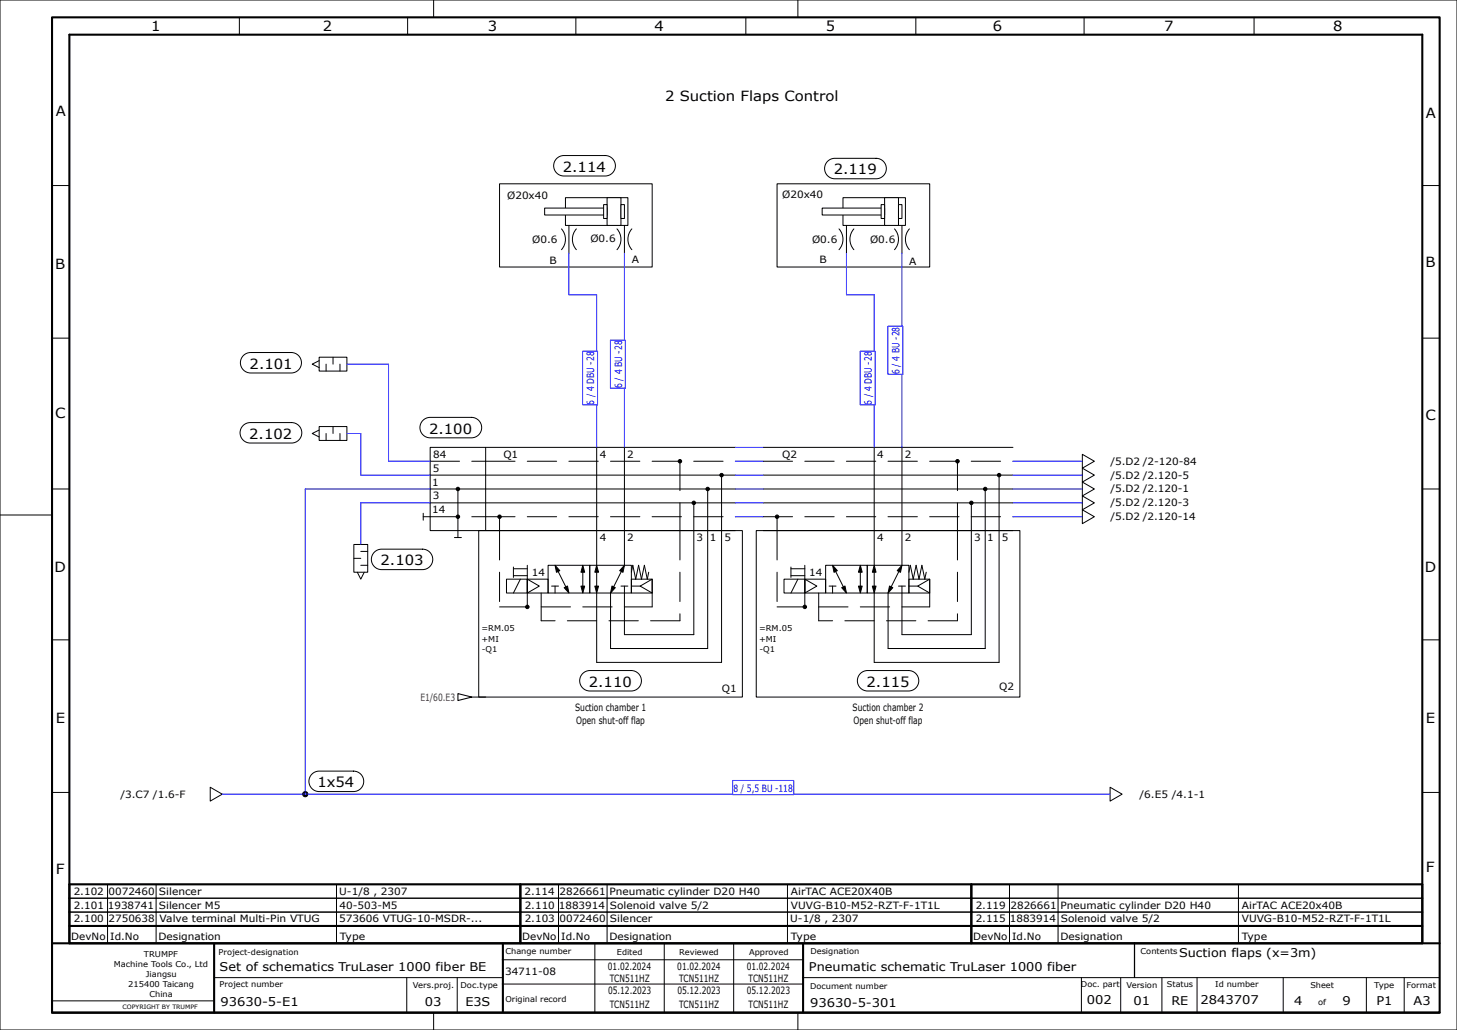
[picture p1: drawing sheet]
<svg xmlns="http://www.w3.org/2000/svg" width="420mm" height="297mm" viewBox="0 0 420 297" stroke-linecap="round" stroke-linejoin="round" font-family="sans-serif">
<path d="M15 5h400v287h-400zM15 272h400M20 272v-262h390v262M61.7 272.2v19.8M145 272v19.8M231.5 272.2v19.7M15 292h400" fill="none" stroke="#000" stroke-width=".6"/>
<g fill="none" stroke="#000" stroke-width=".29">
<path d="M0 0h420v297h-420zM69 5v5M117.5 5v5M125 0v5M166 5v5M215 5v5M230 0v5M264 5v5M312.5 5v5M361.5 5v5M15 53.5h5M144 53h44v24h-44z"/>
<path d="M163 57h18v8h-18zM224 53h44v24h-44zM410 53.5h5M15 97.5h5M410 97.5h5M92 103h8v4h-8zM92 104l-2 1 2 1M94 105v2M96 103v2M98 105v2M92 123h8v4h-8zM92 124l-2 1 2 1"/>
<path d="M94 125v2M96 123v2M98 125v2M124 129h16v24h-16zM124 137h88M140 129h72M172 129v24M180 129v24M208 137v16M220 129h72M220 137h72M252 129v24"/>
<path d="M260 129v24M288 137v16M312 131l3.5 2-3.5 2zM312 139l3.5 2-3.5 2zM312 135l3.5 2-3.5 2zM0 148.5h15M15 141h5M102 157h4v8h-4zM104 159h2M122 149h2M122 148v2M124 141h88"/>
<path d="M124 145h88M131 155h2M132 141v14M140 153h72M200 145v8M204 141v12M220 141h72M220 145h72M220 153h72M280 145v8M284 141v12M312 143l3.5 2-3.5 2z"/>
<path d="M312 147l3.5 2-3.5 2zM410 141h5M102 161h2M103 165l1 2 1-2M104 163h2M15 184.5h5M410 184.5h5M15 228.5h5M60.6 227l3.5 2-3.5 2zM320 227l3.5 2-3.5 2zM410 228.5h5M144.8 276.8h86.7"/>
<path d="M171.5 272v20M191.5 272v20M211.5 272v20M327 271.8v10M327.1 271.8v10M14.9 288.6h46.6M61.7 281.9h83.1M117.3 281.9v10M125 292v5M131.8 281.9v10.1M144.8 283.8h86.7M230 292v5"/>
<path d="M231.3 281.9h183.6M311.7 281.9v10M323.1 282v10M334.9 282v10M345.1 281.9v10.1M369.9 281.9v9.8M393.9 281.9v10M404.8 281.9v10"/>
</g>
<path d="M124 133h16M140 133h72M196 133v20M220 133h72M276 133v20M124 149h16M140 149h72M144 149v4M220 149h72M224 149v4" fill="none" stroke="#000" stroke-width=".29" stroke-dasharray="8.5 3.5"/>
<g fill="#000" stroke="#000" stroke-width=".29">
<circle cx="196" cy="133" r=".5"/>
<circle cx="208" cy="137" r=".5"/>
<circle cx="276" cy="133" r=".5"/>
<circle cx="288" cy="137" r=".5"/>
<circle cx="132" cy="141" r=".5"/>
<circle cx="132" cy="149" r=".5"/>
<circle cx="144" cy="149" r=".5"/>
<circle cx="200" cy="145" r=".5"/>
<circle cx="204" cy="141" r=".5"/>
<circle cx="224" cy="149" r=".5"/>
<circle cx="280" cy="145" r=".5"/>
<circle cx="284" cy="141" r=".5"/>
<circle cx="88" cy="229" r=".75"/>
</g>
<g fill="none" stroke="#00f" stroke-width=".29">
<path d="M100 105h12v28h12M100 125h4v12h20M212 133h8M212 137h8M212 129h8M292 133h20M292 137h20M124 141h-36v88M124 145h-20v12M212 141h8M212 145h8M212 149h8"/>
<path d="M292 141h20M292 145h20M292 149h20M64 229h256"/>
</g>
<g fill="#fff" stroke="#000" stroke-width=".29">
<path d="M175 57h4v8h-4z" fill-rule="evenodd"/>
<path d="M179 59h1v4h-1z" fill-rule="evenodd"/>
<path d="M157 60h18v2h-18z" fill-rule="evenodd"/>
<path d="M174 59h1v4h-1z" fill-rule="evenodd"/>
</g>
<path d="M243 57h18v8h-18zM161.9 66a4.5 4.5 0 0 1 0 6M164 65v8M166.1 66a4.5 4.5 0 0 0 0 6M177.9 66a4.5 4.5 0 0 1 0 6M180 65v8M182.1 66a4.5 4.5 0 0 0 0 6" fill="none" stroke="#000" stroke-width=".29"/>
<g fill="#fff" stroke="#000" stroke-width=".29">
<path d="M255 57h4v8h-4z" fill-rule="evenodd"/>
<path d="M259 59h1v4h-1z" fill-rule="evenodd"/>
<path d="M237 60h18v2h-18z" fill-rule="evenodd"/>
<path d="M254 59h1v4h-1z" fill-rule="evenodd"/>
</g>
<g fill="none" stroke="#000" stroke-width=".29">
<path d="M241.9 66a4.5 4.5 0 0 1 0 6M244 65v8M246.1 66a4.5 4.5 0 0 0 0 6M257.9 66a4.5 4.5 0 0 1 0 6M260 65v8M262.1 66a4.5 4.5 0 0 0 0 6M138 153h76v48h-76zM172 153v10M180 153v10M200 153v30h-20v-14M204 153v34h-28v-16M208 153v38h-36v-20"/>
<path d="M218 153h76v48h-76zM252 153v10M260 153v10M280 153v30h-20v-14M284 153v34h-28v-16M288 153v38h-36v-20M146 167h6v4h-6zM148 163.5v3M148 164h4M148 166h4M150 167l-2 4M152 167l3.5 2-3.5 2z"/>
<path d="M152 167h6v4h-6zM152 163v4M158 163h12v8h-12zM159 169h2M160 169v2M160.9 164.8l2.2 4.4M168 164v6M170 163h12v8h-12zM172 164v6M179 169h2M179.1 164.8l-2.2 4.4M182 167h6v4h-6z"/>
<path d="M182 169h2.5M182 165l.4-2 .9 4 .8-4 .8 4 .8-4 .9 4 .4-2M184.5 169l3.5-2v4zM226 167h6v4h-6zM228 164h4M228 166h4M228 163.5v3M230 167l-2 4M232 167l3.5 2-3.5 2zM232 167h6v4h-6zM232 163v4M238 163h12v8h-12z"/>
<path d="M239 169h2M240 169v2M240.9 164.8l2.2 4.4M248 164v6M250 163h12v8h-12zM252 164v6M259 169h2M259.1 164.8l-2.2 4.4M262 167h6v4h-6zM262 169h2.5M262 165l.4-2 .8 4 .9-4 .8 4 .8-4 .9 4 .4-2M264.5 169l3.5-2v4z"/>
<path d="M136 201h4M20 259h390M20 255h390M31 255v17M45 255v12M97 255v17M161 255v17M175 255v12M227 255v17M291 255v17M305 255v12M357 255v17"/>
<path d="M20 267h390M20 263h390M45 267.2v4.8M175 267.2v4.8M305 267.2v4.8"/>
</g>
<path d="M150 255v12M280 255v12M20 267h130v5h-130zM20 267v-12h390v12M150 267h130v5h-130zM280 267h130v5h-130z" fill="none" stroke="#000" stroke-width=".6"/>
<g fill="none" stroke="#000" stroke-width=".29" stroke-dasharray="8.5 3.5">
<path d="M144 153v22M196 153v26M224 153v22M276 153v26M144 175h44M152 175v-4M156 179v-8M188 175v-4M196 179h-40M224 175h44M232 175v-4M236 179v-8"/>
<path d="M268 175v-4M276 179h-40"/>
</g>
<g fill="#000" stroke="#000" stroke-width=".29">
<path d="M160 163l1.4 1.5-1 .5z" fill-rule="evenodd"/>
<path d="M162.6 169.5l1-.5 .4 2z" fill-rule="evenodd"/>
<path d="M168 163l.5 2h-1z" fill-rule="evenodd"/>
<path d="M167.5 169h1l-.5 2z" fill-rule="evenodd"/>
<path d="M172 163l.5 2h-1z" fill-rule="evenodd"/>
<path d="M171.5 169h1l-.5 2z" fill-rule="evenodd"/>
<path d="M176.4 169l1 .5-1.4 1.5z" fill-rule="evenodd"/>
<path d="M180 163l-.4 2-1-.5z" fill-rule="evenodd"/>
<path d="M240 163l1.4 1.5-1 .5z" fill-rule="evenodd"/>
<path d="M242.6 169.5l1-.5 .4 2z" fill-rule="evenodd"/>
<path d="M248 163l.5 2h-1z" fill-rule="evenodd"/>
<path d="M247.5 169h1l-.5 2z" fill-rule="evenodd"/>
<path d="M252 163l.5 2h-1z" fill-rule="evenodd"/>
<path d="M251.5 169h1l-.5 2z" fill-rule="evenodd"/>
<path d="M256.4 169l1 .5-1.4 1.5z" fill-rule="evenodd"/>
<path d="M260 163l-.4 2-1-.5z" fill-rule="evenodd"/>
<circle cx="152" cy="175" r=".5"/>
<circle cx="232" cy="175" r=".5"/>
</g>
<path d="M132 200l4 1-4 1z" fill="none" stroke="#000" stroke-width=".3"/>
<path d="M164 73v12h8v44M180 73v56M244 73v12h8v44M260 73v56" fill="none" stroke="#00f" stroke-width=".29"/>
<g fill="#fff" stroke="#000" stroke-width=".29">
<path d="M122.2 121l1.1-.6h.7h11.9a2.95 2.95 0 0 1 3 2.9 2.95 2.95 0 0 1-3 3h-11.9a2.95 2.95 0 0 1-2.8-2 2.95 2.95 0 0 1 1-3.3z" fill-rule="evenodd"/>
<path d="M90.2 223l1.1-.6h.7h9.9a2.95 2.95 0 0 1 3 2.9 2.95 2.95 0 0 1-3 3h-9.9a2.95 2.95 0 0 1-2.8-2 2.95 2.95 0 0 1 1-3.3z" fill-rule="evenodd"/>
<path d="M108.2 159l1.1-.6 .7-.1h11.8a2.95 2.95 0 0 1 2.9 3 2.95 2.95 0 0 1-2.9 3h-11.8a2.95 2.95 0 0 1-2.8-2 2.95 2.95 0 0 1 1-3.3z" fill-rule="evenodd"/>
<path d="M69.9 102.8a2.94 2.94 0 0 1 2.3-1.1h11.8a2.95 2.95 0 0 1 2.9 2.9 2.95 2.95 0 0 1-2.9 2.9h-11.8a2.95 2.95 0 0 1-2.6-1.6 2.95 2.95 0 0 1 .3-3.1z" fill-rule="evenodd"/>
<path d="M69.8 123a2.94 2.94 0 0 1 2.4-1.1h11.9a2.95 2.95 0 0 1 2.9 2.9 2.95 2.95 0 0 1-2.9 3h-11.9a2.95 2.95 0 0 1-2.7-1.7 2.95 2.95 0 0 1 .3-3.1z" fill-rule="evenodd"/>
<path d="M160.2 46a2.94 2.94 0 0 1 2.4-1.1h11.9a2.95 2.95 0 0 1 2.9 2.9 2.95 2.95 0 0 1-2.9 3h-11.9a2.95 2.95 0 0 1-2.7-1.7 2.95 2.95 0 0 1 .3-3.1z" fill-rule="evenodd"/>
<path d="M238.3 46.8a2.94 2.94 0 0 1 2.3-1.1h12a2.95 2.95 0 0 1 2.9 2.9 2.95 2.95 0 0 1-2.9 3h-12a2.95 2.95 0 0 1-2.6-1.7 2.95 2.95 0 0 1 .3-3.1z" fill-rule="evenodd"/>
<path d="M168.2 194l1.2-.6h.6h12a2.95 2.95 0 0 1 2.9 2.9 2.95 2.95 0 0 1-2.9 2.9h-12a2.95 2.95 0 0 1-2.7-1.9 2.95 2.95 0 0 1 .9-3.3z" fill-rule="evenodd"/>
<path d="M248.3 194l1.1-.6h.7h11.8a2.95 2.95 0 0 1 3 2.9 2.95 2.95 0 0 1-3 2.9h-11.8a2.95 2.95 0 0 1-2.8-1.9 2.95 2.95 0 0 1 1-3.3z" fill-rule="evenodd"/>
</g>
<g fill="#fff" stroke="#00f" stroke-width=".29">
<path d="M211.2 225.1h17.6v4h-17.6z" fill-rule="evenodd"/>
<path d="M175.9 98.1h4.4v13.8h-4.4z" fill-rule="evenodd"/>
<path d="M167.9 101.3h4.4v15.4h-4.4z" fill-rule="evenodd"/>
<path d="M255.9 94.1h4.4v13.8h-4.4z" fill-rule="evenodd"/>
<path d="M247.9 101.3h4.4v15.4h-4.4z" fill-rule="evenodd"/>
</g>
<g font-size="4">
<text x="43.6" y="9">1</text>
<text x="93.1" y="9">2</text>
<text x="140.7" y="9">3</text>
<text x="188.7" y="9">4</text>
<text x="238.1" y="9">5</text>
<text x="286.2" y="9">6</text>
<text x="335.6" y="9">7</text>
<text x="384.3" y="9">8</text>
<text x="191.7" y="29">2 Suction Flaps Control</text>
<text x="16.1" y="33.5">A</text>
<text x="411" y="34">A</text>
<text x="162.2" y="49.5">2.114</text>
<text x="240.3" y="50.3">2.119</text>
<text x="15.9" y="77.5">B</text>
<text x="410.9" y="77">B</text>
<text x="72" y="106.3">2.101</text>
<text x="16" y="120.5">C</text>
<text x="123.7" y="125">2.100</text>
<text x="411" y="121">C</text>
<text x="71.8" y="126.5">2.102</text>
<text x="15.8" y="165">D</text>
<text x="109.7" y="163">2.103</text>
<text x="410.7" y="165">D</text>
<text x="169.7" y="198">2.110</text>
<text x="249.8" y="198">2.115</text>
<text x="16.1" y="208.5">E</text>
<text x="411" y="208.5">E</text>
<text x="91.5" y="227">1x54</text>
<text x="411" y="251.5">F</text>
<text x="16.1" y="252">F</text>
</g>
<g font-size="3.5">
<text x="339.9" y="275.9">Suction flaps (x=3m)</text>
<text x="63.3" y="280">Set of schematics TruLaser 1000 fiber BE</text>
<text x="233.2" y="280">Pneumatic schematic TruLaser 1000 fiber</text>
<text x="63.6" y="290">93630-5-E1</text>
<text x="122.4" y="290">03</text>
<text x="134.2" y="290">E3S</text>
<text x="233.5" y="290.2">93630-5-301</text>
<text x="313.3" y="289.6">002</text>
<text x="326.8" y="289.8">01</text>
<text x="337.7" y="289.7">RE</text>
<text x="346" y="289.6">2843707</text>
<text x="373" y="289.9">4</text>
<text x="387" y="289.9">9</text>
<text x="396.8" y="289.9">P1</text>
<text x="407.5" y="289.9">A3</text>
</g>
<g font-size="2.9">
<text x="146.2" y="57.3">Ø20x40</text>
<text x="225.5" y="57.1">Ø20x40</text>
<text x="153.4" y="70">Ø0.6</text>
<text x="170.2" y="69.7">Ø0.6</text>
<text x="234.1" y="70.2">Ø0.6</text>
<text x="250.8" y="70.2">Ø0.6</text>
<text x="158.4" y="76">B</text>
<text x="182.1" y="75.7">A</text>
<text x="236.2" y="75.9">B</text>
<text x="262.1" y="76.4">A</text>
<text x="124.9" y="132">84</text>
<text x="145.1" y="132">Q1</text>
<text x="172.9" y="132">4</text>
<text x="180.8" y="132">2</text>
<text x="252.9" y="132">4</text>
<text x="260.8" y="132">2</text>
<text x="124.8" y="136">5</text>
<text x="225.5" y="132.1">Q2</text>
<text x="320.1" y="134">/5.D2 /2-120-84</text>
<text x="320.1" y="138">/5.D2 /2.120-5</text>
<text x="124.6" y="140">1</text>
<text x="320.1" y="142">/5.D2 /2.120-1</text>
<text x="124.6" y="148">14</text>
<text x="124.8" y="144">3</text>
<text x="320.1" y="146">/5.D2 /2.120-3</text>
<text x="320.1" y="150">/5.D2 /2.120-14</text>
<text x="172.9" y="156">4</text>
<text x="180.8" y="156">2</text>
<text x="200.8" y="156">3</text>
<text x="204.6" y="156">1</text>
<text x="208.8" y="156">5</text>
<text x="252.9" y="156">4</text>
<text x="260.8" y="156">2</text>
<text x="280.8" y="156">3</text>
<text x="284.6" y="156">1</text>
<text x="288.8" y="156">5</text>
<text x="153.3" y="166">14</text>
<text x="233.3" y="166">14</text>
<text x="208.1" y="199.4">Q1</text>
<text x="288" y="198.9">Q2</text>
<text x="165.8" y="205">Suction chamber 1</text>
<text x="166.1" y="208.6">Open shut-off flap</text>
<text x="245.8" y="205">Suction chamber 2</text>
<text x="246.1" y="208.6">Open shut-off flap</text>
<text x="34.7" y="230">/3.C7 /1.6-F</text>
<text x="328.5" y="230">/6.E5 /4.1-1</text>
<text x="21.2" y="258">2.102</text>
<text x="21.3" y="262">2.101</text>
<text x="31.1" y="262">1938741</text>
<text x="31.3" y="258">0072460</text>
<text x="45.8" y="262">Silencer M5</text>
<text x="45.8" y="258">Silencer</text>
<text x="97.8" y="258">U-1/8 , 2307</text>
<text x="97.9" y="262">40-503-M5</text>
<text x="151.2" y="258">2.114</text>
<text x="151.2" y="262">2.110</text>
<text x="161.1" y="262">1883914</text>
<text x="161.3" y="258">2826661</text>
<text x="175.7" y="258">Pneumatic cylinder D20 H40</text>
<text x="175.8" y="262">Solenoid valve 5/2</text>
<text x="228" y="262">VUVG-B10-M52-RZT-F-1T1L</text>
<text x="228" y="258">AirTAC ACE20X40B</text>
<text x="281.2" y="262">2.119</text>
<text x="291.3" y="262">2826661</text>
<text x="305.7" y="262">Pneumatic cylinder D20 H40</text>
<text x="358" y="262">AirTAC ACE20x40B</text>
<text x="21.2" y="266">2.100</text>
<text x="31.3" y="266">2750638</text>
<text x="46" y="266">Valve terminal Multi-Pin VTUG</text>
<text x="97.8" y="266">573606 VTUG-10-MSDR-...</text>
<text x="151.2" y="266">2.103</text>
<text x="161.3" y="266">0072460</text>
<text x="175.8" y="266">Silencer</text>
<text x="227.8" y="266">U-1/8 , 2307</text>
<text x="281.2" y="266">2.115</text>
<text x="291.1" y="266">1883914</text>
<text x="305.8" y="266">Solenoid valve 5/2</text>
<text x="358" y="266">VUVG-B10-M52-RZT-F-1T1L</text>
<text x="20.6" y="271">DevNo</text>
<text x="31.8" y="271">Id.No</text>
<text x="45.7" y="271">Designation</text>
<text x="98" y="271">Type</text>
<text x="150.6" y="271">DevNo</text>
<text x="161.8" y="271">Id.No</text>
<text x="175.7" y="271">Designation</text>
<text x="228" y="271">Type</text>
<text x="280.6" y="271">DevNo</text>
<text x="291.8" y="271">Id.No</text>
<text x="305.7" y="271">Designation</text>
<text x="358" y="271">Type</text>
<text x="145.6" y="281">34711-08</text>
<text x="175.2" y="279.8">01.02.2024</text>
<text x="195.2" y="279.8">01.02.2024</text>
<text x="215.2" y="279.8">01.02.2024</text>
<text x="175.3" y="286.8">05.12.2023</text>
<text x="175.8" y="283.3">TCN511HZ</text>
<text x="195.3" y="286.8">05.12.2023</text>
<text x="195.8" y="283.3">TCN511HZ</text>
<text x="215.3" y="286.8">05.12.2023</text>
<text x="215.8" y="283.3">TCN511HZ</text>
<text x="175.8" y="290.8">TCN511HZ</text>
<text x="195.8" y="290.8">TCN511HZ</text>
<text x="215.8" y="290.8">TCN511HZ</text>
</g>
<g font-size="2.9" fill="#00f">
<text x="259.3" y="107.9" transform="rotate(-90 259.3 107.9)">6 / 4 BU -28</text>
<text x="179.3" y="111.9" transform="rotate(-90 179.3 111.9)">6 / 4 BU -28</text>
<text x="171.3" y="116.7" transform="rotate(-90 171.3 116.7)">6 / 4 DBU -28</text>
<text x="251.3" y="116.7" transform="rotate(-90 251.3 116.7)">6 / 4 DBU -28</text>
<text x="211.5" y="228.3">8 / 5,5 BU -118</text>
</g>
<text font-size="2.9" fill="#b60000" x="121.2" y="202">E1/60.E3</text>
<g font-size="2.3">
<text x="138.8" y="182">=RM.05</text>
<text x="138.8" y="185">+MI</text>
<text x="218.8" y="182">=RM.05</text>
<text x="218.8" y="185">+MI</text>
<text x="138.9" y="188">-Q1</text>
<text x="218.9" y="188">-Q1</text>
<text x="41.5" y="275.8">TRUMPF</text>
<text x="63" y="275.4">Project-designation</text>
<text x="145.7" y="275">Change number</text>
<text x="177.8" y="275.3">Edited</text>
<text x="195.8" y="275.3">Reviewed</text>
<text x="215.9" y="275.3">Approved</text>
<text x="233.6" y="275.1">Designation</text>
<text x="328.8" y="275">Contents</text>
<text x="32.8" y="278.8">Machine Tools Co., Ltd</text>
<text x="42.1" y="281.7">Jiangsu</text>
<text x="37" y="284.6">215400 Taicang</text>
<text x="43.1" y="287.5">China</text>
<text x="63.3" y="284.7">Project number</text>
<text x="119" y="285">Vers.proj.</text>
<text x="132.7" y="285">Doc.type</text>
<text x="233.5" y="285.2">Document number</text>
<text x="311.6" y="284.7">Doc. part</text>
<text x="324.7" y="284.8">Version</text>
<text x="336.4" y="284.7">Status</text>
<text x="350.3" y="284.7">Id number</text>
<text x="377.8" y="284.9">Sheet</text>
<text x="396.1" y="284.9">Type</text>
<text x="405.5" y="284.9">Format</text>
<text x="145.7" y="289">Original record</text>
<text x="379.9" y="289.9">of</text>
</g>
<text font-size="1.7" x="35.3" y="290.8">COPYRIGHT BY TRUMPF</text>
</svg>
